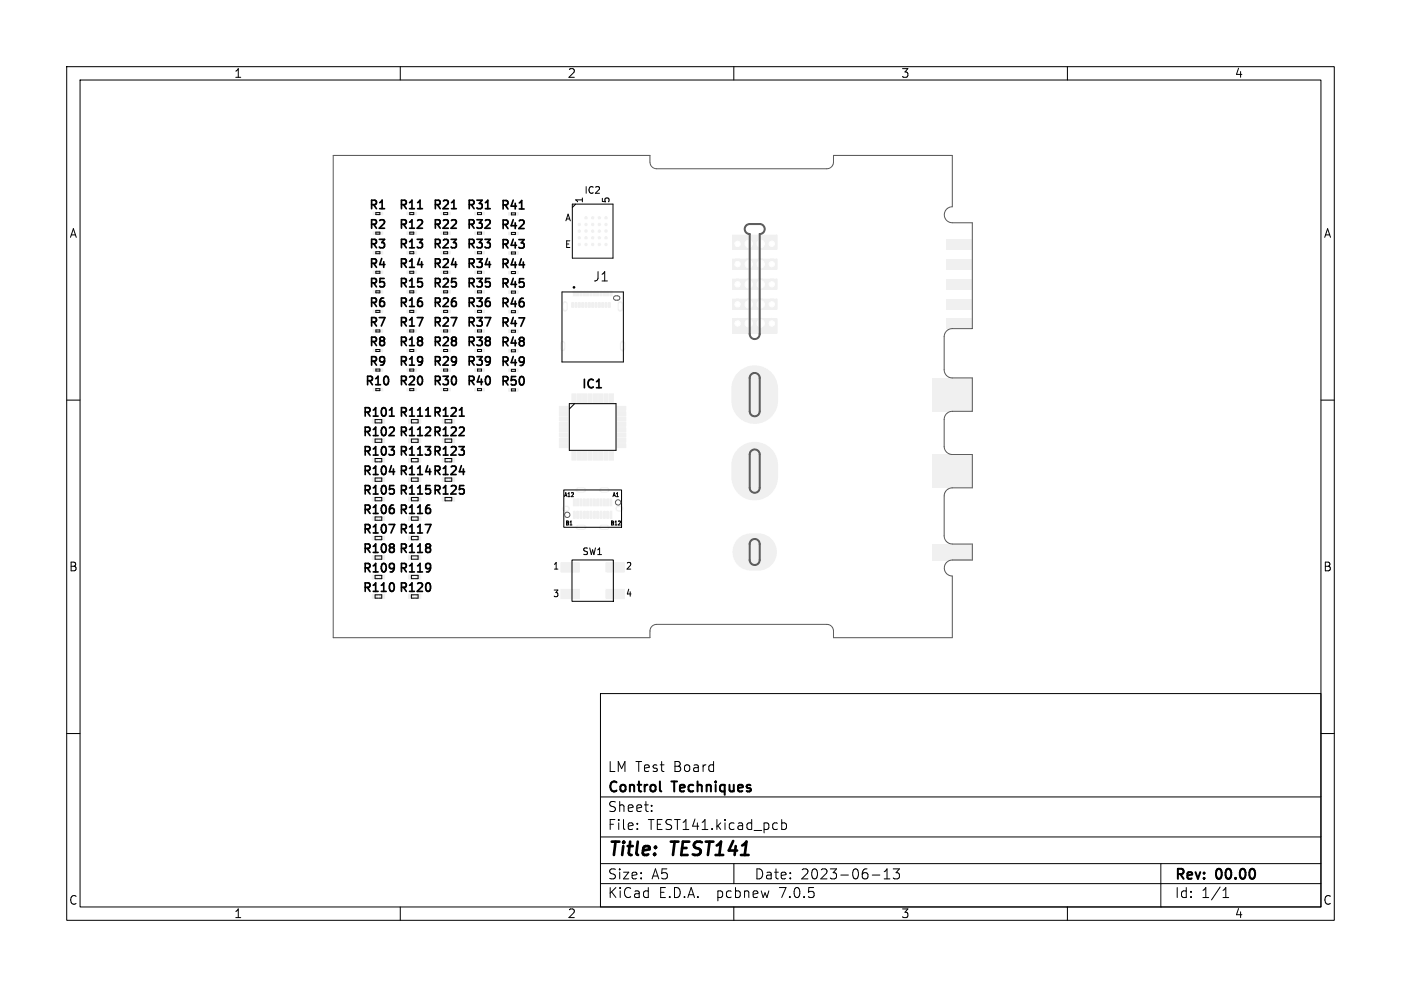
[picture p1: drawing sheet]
<svg xmlns="http://www.w3.org/2000/svg" width="210mm" height="148mm" viewBox="0 0 210 148" stroke-linecap="round" stroke-linejoin="round" font-family="sans-serif">
<g fill="#f0f0f0">
<path d="M139.8 68.2h6v5h-6z"/>
<path d="M139.7 56.7h6v5h-6z"/>
<path d="M141.9 38.9h3.8v1.5h-3.8z"/>
<path d="M141.9 44.9h3.8v1.5h-3.8z"/>
<path d="M139.7 81.6h6v2.4h-6z"/>
<path d="M141.9 47.8h3.8v1.5h-3.8z"/>
<path d="M141.9 35.9h3.8v1.5h-3.8z"/>
<path d="M141.9 41.9h3.8v1.5h-3.8z"/>
</g>
<g fill="#f0f0f0" stroke="#f0f0f0" stroke-width=".2">
<path d="M110.7 55.9a3.4 3.4 0 0 1 3.7-.8 3.4 3.4 0 0 1 2.1 3.2 7 7 0 0 1-.1 2.9 3.4 3.4 0 0 1-3.8 2.2 3.4 3.4 0 0 1-2.9-3.3 7 7 0 0 1 .2-2.9l.3-.7z"/>
<path d="M110.7 67.4a3.4 3.4 0 0 1 3.7-.8 3.4 3.4 0 0 1 2.1 3.2 7 7 0 0 1-.1 2.8 3.4 3.4 0 0 1-3.8 2.3 3.4 3.4 0 0 1-2.9-3.4 7 7 0 0 1 .2-2.8l.3-.7z"/>
<path d="M110.8 80.8l.8-.5a4.5 4.5 0 0 1 2.1-.2 2.7 2.7 0 0 1 2.7 2.7 2.7 2.7 0 0 1-2.7 2.7 3.5 3.5 0 0 1-2.9-.7 2.7 2.7 0 0 1 0-4z"/>
</g>
<path d="M109.8 35.3h6.6v2.1h-6.6zM109.8 38.9h6.6v1.5h-6.6zM109.8 41.9h6.6v1.5h-6.6zM109.8 44.9h6.6v1.5h-6.6zM109.8 47.8h6.6v2.2h-6.6z" fill="none" stroke="#f0f0f0" stroke-width=".15"/>
<g fill="#f0f0f0" stroke="#f0f0f0" stroke-width=".15">
<path d="M109.8 35.3h6.6v2.1h-6.6z"/>
<path d="M109.8 38.9h6.6v1.5h-6.6z"/>
<path d="M109.8 41.9h6.6v1.5h-6.6z"/>
<path d="M109.8 44.9h6.6v1.5h-6.6z"/>
<path d="M109.8 47.8h6.6v2.2h-6.6z"/>
<path d="M61.2 65.8h.8v.6h-.8z"/>
<path d="M62.3 65.8h.8v.6h-.8z"/>
<path d="M55.8 86.2h.8v.6h-.8z"/>
<path d="M56.9 86.2h.8v.6h-.8z"/>
<path d="M55.8 80.4h.8v.6h-.8z"/>
<path d="M56.9 80.4h.8v.6h-.8z"/>
<path d="M61.2 83.3h.8v.6h-.8z"/>
<path d="M62.3 83.3h.8v.6h-.8z"/>
<path d="M55.8 89.1h.8v.6h-.8z"/>
<path d="M56.9 89.1h.8v.6h-.8z"/>
<path d="M85.9 43.7h.3v.7h-.3z"/>
<path d="M86.4 43.7h.3v.7h-.3z"/>
<path d="M86.9 43.7h.3v.7h-.3z"/>
<path d="M87.4 43.7h.3v.7h-.3z"/>
<path d="M87.9 43.7h.3v.7h-.3z"/>
<path d="M88.4 43.7h.3v.7h-.3z"/>
<path d="M88.9 43.7h.3v.7h-.3z"/>
<path d="M89.4 43.7h.3v.7h-.3z"/>
<path d="M89.9 43.7h.3v.7h-.3z"/>
<path d="M90.4 43.7h.3v.7h-.3z"/>
<path d="M90.9 43.7h.3v.7h-.3z"/>
<path d="M91.4 43.7h.3v.7h-.3z"/>
<path d="M91.2 45.4h.3v.7h-.3z"/>
<path d="M90.7 45.4h.3v.7h-.3z"/>
<path d="M90.2 45.4h.3v.7h-.3z"/>
<path d="M89.7 45.4h.3v.7h-.3z"/>
<path d="M89.2 45.4h.3v.7h-.3z"/>
<path d="M88.7 45.4h.3v.7h-.3z"/>
<path d="M88.2 45.4h.3v.7h-.3z"/>
<path d="M87.7 45.4h.3v.7h-.3z"/>
<path d="M87.2 45.4h.3v.7h-.3z"/>
<path d="M86.7 45.4h.3v.7h-.3z"/>
<path d="M86.2 45.4h.3v.7h-.3z"/>
<path d="M85.7 45.4h.3v.7h-.3z"/>
<path d="M66.3 71.6h.7v.6h-.7z"/>
<path d="M67.4 71.6h.7v.6h-.7z"/>
<path d="M61.2 86.2h.8v.6h-.8z"/>
<path d="M62.3 86.2h.8v.6h-.8z"/>
<path d="M55.8 77.5h.8v.6h-.8z"/>
<path d="M56.9 77.5h.8v.6h-.8z"/>
<path d="M84.1 84.4h2.7v1.4h-2.7z"/>
<path d="M90.8 84.4h2.8v1.4h-2.8z"/>
<path d="M84.1 88.4h2.7v1.4h-2.7z"/>
<path d="M90.8 88.4h2.8v1.4h-2.8z"/>
<path d="M66.3 68.7h.7v.6h-.7z"/>
<path d="M67.4 68.7h.7v.6h-.7z"/>
<path d="M55.8 62.9h.8v.6h-.8z"/>
<path d="M56.9 62.9h.8v.6h-.8z"/>
<path d="M61.2 80.4h.8v.6h-.8z"/>
<path d="M62.3 80.4h.8v.6h-.8z"/>
<path d="M55.8 74.5h.8v.6h-.8z"/>
<path d="M56.9 74.5h.8v.6h-.8z"/>
<path d="M91.4 74.8h.3v1.1h-.3z"/>
<path d="M91 74.8h.2v1.1h-.2z"/>
<path d="M90.4 74.8h.3v1.1h-.3z"/>
<path d="M90 74.8h.2v1.1h-.2z"/>
<path d="M89.4 74.8h.3v1.1h-.3z"/>
<path d="M89 74.8h.2v1.1h-.2z"/>
<path d="M88.4 74.8h.3v1.1h-.3z"/>
<path d="M88 74.8h.2v1.1h-.2z"/>
<path d="M87.4 74.8h.3v1.1h-.3z"/>
<path d="M87 74.8h.2v1.1h-.2z"/>
<path d="M86.4 74.8h.3v1.1h-.3z"/>
<path d="M86 74.8h.2v1.1h-.2z"/>
<path d="M86 76.7h.2v1h-.2z"/>
<path d="M86.4 76.7h.3v1h-.3z"/>
<path d="M87 76.7h.2v1h-.2z"/>
<path d="M87.4 76.7h.3v1h-.3z"/>
<path d="M88 76.7h.2v1h-.2z"/>
<path d="M88.4 76.7h.3v1h-.3z"/>
<path d="M89 76.7h.2v1h-.2z"/>
<path d="M89.4 76.7h.3v1h-.3z"/>
<path d="M90 76.7h.2v1h-.2z"/>
<path d="M90.4 76.7h.3v1h-.3z"/>
<path d="M91 76.7h.2v1h-.2z"/>
<path d="M91.4 76.7h.3v1h-.3z"/>
<path d="M55.8 65.8h.8v.6h-.8z"/>
<path d="M56.9 65.8h.8v.6h-.8z"/>
<path d="M61.2 74.5h.8v.6h-.8z"/>
<path d="M62.3 74.5h.8v.6h-.8z"/>
<path d="M66.3 74.5h.7v.6h-.7z"/>
<path d="M67.4 74.5h.7v.6h-.7z"/>
<path d="M61.2 77.5h.8v.6h-.8z"/>
<path d="M62.3 77.5h.8v.6h-.8z"/>
<path d="M61.2 68.7h.8v.6h-.8z"/>
<path d="M62.3 68.7h.8v.6h-.8z"/>
<path d="M55.8 83.3h.8v.6h-.8z"/>
<path d="M56.9 83.3h.8v.6h-.8z"/>
<path d="M55.8 68.7h.8v.6h-.8z"/>
<path d="M56.9 68.7h.8v.6h-.8z"/>
<path d="M66.3 62.9h.7v.6h-.7z"/>
<path d="M67.4 62.9h.7v.6h-.7z"/>
<path d="M83.9 60.9h1.4v.6h-1.4z"/>
<path d="M83.9 61.7h1.4v.6h-1.4z"/>
<path d="M83.9 62.5h1.4v.6h-1.4z"/>
<path d="M83.9 63.3h1.4v.6h-1.4z"/>
<path d="M83.9 64.1h1.4v.6h-1.4z"/>
<path d="M83.9 64.9h1.4v.6h-1.4z"/>
<path d="M83.9 65.7h1.4v.6h-1.4z"/>
<path d="M83.9 66.5h1.4v.6h-1.4z"/>
<path d="M85.7 67.5h.6v1.5h-.6z"/>
<path d="M86.5 67.5h.6v1.5h-.6z"/>
<path d="M87.3 67.5h.6v1.5h-.6z"/>
<path d="M88.1 67.5h.6v1.5h-.6z"/>
<path d="M88.9 67.5h.6v1.5h-.6z"/>
<path d="M89.7 67.5h.6v1.5h-.6z"/>
<path d="M90.5 67.5h.6v1.5h-.6z"/>
<path d="M91.3 67.5h.6v1.5h-.6z"/>
<path d="M92.3 66.5h1.5v.6h-1.5z"/>
<path d="M92.3 65.7h1.5v.6h-1.5z"/>
<path d="M92.3 64.9h1.5v.6h-1.5z"/>
<path d="M92.3 64.1h1.5v.6h-1.5z"/>
<path d="M92.3 63.3h1.5v.6h-1.5z"/>
<path d="M92.3 62.5h1.5v.6h-1.5z"/>
<path d="M92.3 61.7h1.5v.6h-1.5z"/>
<path d="M92.3 60.9h1.5v.6h-1.5z"/>
<path d="M91.3 59.1h.6v1.4h-.6z"/>
<path d="M90.5 59.1h.6v1.4h-.6z"/>
<path d="M89.7 59.1h.6v1.4h-.6z"/>
<path d="M88.9 59.1h.6v1.4h-.6z"/>
<path d="M88.1 59.1h.6v1.4h-.6z"/>
<path d="M87.3 59.1h.6v1.4h-.6z"/>
<path d="M86.5 59.1h.6v1.4h-.6z"/>
<path d="M85.7 59.1h.6v1.4h-.6z"/>
<path d="M61.2 89.1h.8v.6h-.8z"/>
<path d="M62.3 89.1h.8v.6h-.8z"/>
<path d="M66.3 65.8h.7v.6h-.7z"/>
<path d="M67.4 65.8h.7v.6h-.7z"/>
<path d="M61.2 62.9h.8v.6h-.8z"/>
<path d="M62.3 62.9h.8v.6h-.8z"/>
<path d="M55.8 71.6h.8v.6h-.8z"/>
<path d="M56.9 71.6h.8v.6h-.8z"/>
<path d="M61.2 71.6h.8v.6h-.8z"/>
<path d="M62.3 71.6h.8v.6h-.8z"/>
<circle cx="87.8" cy="32.7" r=".18"/>
<circle cx="88.8" cy="32.7" r=".18"/>
<circle cx="89.8" cy="32.7" r=".18"/>
<circle cx="90.8" cy="32.7" r=".18"/>
<circle cx="86.8" cy="33.7" r=".18"/>
<circle cx="87.8" cy="33.7" r=".18"/>
<circle cx="88.8" cy="33.7" r=".18"/>
<circle cx="89.8" cy="33.7" r=".18"/>
<circle cx="90.8" cy="33.7" r=".18"/>
<circle cx="86.8" cy="34.7" r=".18"/>
<circle cx="87.8" cy="34.7" r=".18"/>
<circle cx="88.8" cy="34.7" r=".18"/>
<circle cx="89.8" cy="34.7" r=".18"/>
<circle cx="90.8" cy="34.7" r=".18"/>
<circle cx="86.8" cy="35.7" r=".18"/>
<circle cx="87.8" cy="35.7" r=".18"/>
<circle cx="88.8" cy="35.7" r=".18"/>
<circle cx="89.8" cy="35.7" r=".18"/>
<circle cx="90.8" cy="35.7" r=".18"/>
<circle cx="86.8" cy="36.7" r=".18"/>
<circle cx="87.8" cy="36.7" r=".18"/>
<circle cx="88.8" cy="36.7" r=".18"/>
<circle cx="89.8" cy="36.7" r=".18"/>
<circle cx="90.8" cy="36.7" r=".18"/>
<circle cx="110.6" cy="36.6" r=".75"/>
<circle cx="110.6" cy="39.6" r=".75"/>
<circle cx="110.6" cy="42.6" r=".75"/>
<circle cx="110.6" cy="45.6" r=".75"/>
<circle cx="110.6" cy="48.5" r=".75"/>
<circle cx="112.2" cy="36.6" r=".76"/>
<circle cx="112.2" cy="39.6" r=".76"/>
<circle cx="112.2" cy="42.6" r=".76"/>
<circle cx="112.2" cy="45.6" r=".76"/>
<circle cx="112.2" cy="48.5" r=".76"/>
<circle cx="114" cy="36.6" r=".76"/>
<circle cx="114" cy="39.6" r=".76"/>
<circle cx="114" cy="42.6" r=".76"/>
<circle cx="114" cy="45.6" r=".76"/>
<circle cx="114" cy="48.5" r=".76"/>
<circle cx="115.7" cy="36.6" r=".75"/>
<circle cx="115.7" cy="39.6" r=".75"/>
<circle cx="115.7" cy="42.6" r=".75"/>
<circle cx="115.7" cy="45.6" r=".75"/>
<circle cx="115.7" cy="48.5" r=".75"/>
</g>
<path d="M84.4 51.5v.8M84.7 45.5v.8M93 45.5v.8M93.3 51.5v.8M86.7 73.5h.8M86.7 79.1h.8M90.2 73.5h.8M90.2 79.1h.8" fill="none" stroke="#f0f0f0" stroke-width=".8"/>
<path d="M84.7 76.3h.3M92.7 76.3h.3" fill="none" stroke="#f0f0f0" stroke-width=".9"/>
<g fill="#fff" stroke="#fff" stroke-width=".15">
<circle cx="85.2" cy="44.7" r=".33"/>
<circle cx="92.4" cy="44.7" r=".33"/>
<circle cx="110.6" cy="36.6" r=".4"/>
<circle cx="110.6" cy="39.6" r=".4"/>
<circle cx="110.6" cy="42.6" r=".4"/>
<circle cx="110.6" cy="45.6" r=".4"/>
<circle cx="110.6" cy="48.5" r=".4"/>
<circle cx="112.2" cy="36.6" r=".55"/>
<circle cx="112.2" cy="39.6" r=".55"/>
<circle cx="112.2" cy="42.6" r=".55"/>
<circle cx="112.2" cy="45.6" r=".55"/>
<circle cx="112.2" cy="48.5" r=".55"/>
<circle cx="114" cy="36.6" r=".55"/>
<circle cx="114" cy="39.6" r=".55"/>
<circle cx="114" cy="42.6" r=".55"/>
<circle cx="114" cy="45.6" r=".55"/>
<circle cx="114" cy="48.5" r=".55"/>
<circle cx="115.7" cy="36.6" r=".4"/>
<circle cx="115.7" cy="39.6" r=".4"/>
<circle cx="115.7" cy="42.6" r=".4"/>
<circle cx="115.7" cy="45.6" r=".4"/>
<circle cx="115.7" cy="48.5" r=".4"/>
</g>
<path d="M84.4 51.6v.6M84.7 45.6v.6M93 45.6v.6M93.3 51.6v.6M84.7 76.3h.3M86.7 73.5h.7M86.7 79.1h.7M90.2 73.5h.7M90.2 79.1h.7M92.7 76.3h.3" fill="none" stroke="#fff" stroke-width=".5"/>
<g fill="none" stroke="#000" stroke-width=".15">
<path d="M10 10h190v128h-190zM12 12h186v124h-186zM60 10v2M110 10v2M160 10v2M85.8 30.6h6.1v8.1h-6.1zM86.3 30.6l-.5 .5M10 60h2M84.2 43.8h9.2v10.5h-9.2zM198 60h2M84.5 73.5h8.7v5.6h-8.7zM85.3 60.5h7v7h-7z"/>
<path d="M86.1 60.5l-.8 .8M85.7 84h6.2v6.2h-6.2zM10 110h2M90 104h108v32h-108zM90 119.5h108M198 110h2M60 136v2M90 132.5h108M90 129.5h108M90 125.5h108M95.5 124.2v.2M95.5 123.5v.1"/>
<path d="M97.7 121.5v.2M97.7 120.8v.1M110 136v2M110 129.5v3M116.4 123.4l.1 .1M116.5 124.3l-.1 .1M117.2 122.9v1.5M117.2 123.5l.4-.1 .3 .3v.4l-.2 .2h-.5M130.7 131.2h1.2M132.5 131.8h.9M132.5 130.7l.5-.4v1.5M133.9 130.3h.9l-.5 .6a.41 .41 0 0 1 .5 .2v.4l-.1 .2-.6 .1-.2-.2"/>
<path d="M160 136v2M174 129.5v6.5M183.3 134.6h.9M183.3 133.5l.4-.4v1.5"/>
</g>
<path d="M99 118.6l.1 .1" fill="none" stroke="#000" stroke-width=".3"/>
<g fill="none" stroke="#000" stroke-width=".25">
<path d="M62.6 31.3h.7M67.7 31.3h.7M72.8 31.3h.7M77.8 31.3h.8M63.7 78.7h.9l-.5 1.2M64.4 76.3l.1 .2-.1 .4M68.8 67h.8l-.4 .5M68.9 70.7h.7M68.9 62.4h.7M68.9 72.8h.6M69.5 67.5l.1 .2-.1 .5M69.5 64.1l.1 .2-.1 .3-.7 .7h.8"/>
<path d="M69.5 73.4l.1 .1-.1 .5M64.4 84.6h.1a1.07 1.07 0 0 1-.1 1M64.5 81.7v.3M64.5 82.2v.5M64.5 87.7v.7M64.5 85l-.1 .2"/>
</g>
<circle cx="86" cy="43.1" r=".1" fill="none" stroke="#000" stroke-width=".2"/>
<g fill="none" stroke="#575757" stroke-width=".15">
<path d="M49.9 23.3h47.5v1a1 1 0 0 0 1 1h25.5a1 1 0 0 0 1-1v-1h17.8v7.7a1.2 1.2 0 0 0-1.2 1.2 1.2 1.2 0 0 0 1.2 1.2h3v15.9h-3a1.22 1.22 0 0 0-1.2 1.2v5a1.22 1.22 0 0 0 1.2 1.2h3v5h-3a1.22 1.22 0 0 0-1.2 1.2v4a1.22 1.22 0 0 0 1.2 1.3h3v5h-3a1.22 1.22 0 0 0-1.2 1.2v6a1.22 1.22 0 0 0 1.2 1.2h3v2.4h-3a1.2 1.2 0 0 0-1.2 1.2 1.2 1.2 0 0 0 1.2 1.2v9.2h-17.8v-1a1 1 0 0 0-1-1h-25.5a1 1 0 0 0-1 1v1h-47.5zM92.1 44.4h.5a.32 .32 0 0 1 .3 .3 .32 .32 0 0 1-.3 .3l-.5-.1-.1-.2z"/>
<circle cx="85" cy="77.2" r=".4"/>
<circle cx="92.7" cy="75.3" r=".4"/>
</g>
<path d="M111.8 33.8l.5-.2h1.6a.75 .75 0 0 1 .7 .7 .75 .75 0 0 1-.7 .8v15a.75 .75 0 0 1-.8 .7 .75 .75 0 0 1-.7-.7v-15a.75 .75 0 0 1-.7-.5 .75 .75 0 0 1 .1-.8zM112.6 56.2a.75 .75 0 0 1 .8-.2 .75 .75 0 0 1 .5 .7v5a.75 .75 0 0 1-.8 .7 .75 .75 0 0 1-.7-.7v-5zM112.6 67.7a.75 .75 0 0 1 .8-.3 .75 .75 0 0 1 .5 .7v5a.75 .75 0 0 1-.8 .8 .75 .75 0 0 1-.7-.8v-5zM112.6 81.1a.75 .75 0 0 1 .8-.2 .75 .75 0 0 1 .5 .7v2.4a.75 .75 0 0 1-.8 .7 .75 .75 0 0 1-.7-.7v-2.4z" fill="none" stroke="#575757" stroke-width=".3"/>
<g font-size="2.8">
<text x="91" y="128.8">Title:</text>
<text x="100.5" y="128.8">TEST141</text>
</g>
<g font-size="2.1">
<text x="91" y="119.1">Control</text>
<text x="91" y="115.9">LM Test</text>
<text x="100.7" y="119.1">Techniques</text>
<text x="100.9" y="115.9">Board</text>
<text x="91" y="124.6">File:</text>
<text x="91" y="121.9">Sheet:</text>
<text x="97" y="124.6">TEST141.kicad_pcb</text>
<text x="91" y="134.8">KiCad</text>
<text x="91" y="132">Size:</text>
<text x="97.6" y="132">A5</text>
<text x="98.7" y="134.8">E.D.A.</text>
<text x="107.4" y="134.8">pcbnew</text>
<text x="113" y="132">Date:</text>
<text x="116.8" y="134.8">7.0.5</text>
<text x="119.9" y="132">2023-06-13</text>
<text x="176" y="132.2">Rev:</text>
<text x="176" y="134.8">Id:</text>
<text x="180" y="134.8">1/1</text>
<text x="182.2" y="132.2">00.00</text>
</g>
<text font-size="2" x="88.8" y="42.3">J1</text>
<g font-size="1.8">
<text x="35" y="11.8">1</text>
<text x="85" y="11.8">2</text>
<text x="135" y="11.8">3</text>
<text x="185" y="11.8">4</text>
<text x="10.4" y="35.8">A</text>
<text x="55.2" y="31.7">R1</text>
<text x="55.2" y="34.6">R2</text>
<text x="59.7" y="34.6">R12</text>
<text x="59.7" y="31.7">R11</text>
<text x="64.8" y="34.6">R22</text>
<text x="64.8" y="31.7">R21</text>
<text x="69.8" y="34.6">R32</text>
<text x="69.8" y="31.7">R31</text>
<text x="74.9" y="34.6">R42</text>
<text x="74.9" y="31.7">R41</text>
<text x="198.4" y="35.8">A</text>
<text x="55.2" y="40.5">R4</text>
<text x="55.2" y="37.5">R3</text>
<text x="59.7" y="37.5">R13</text>
<text x="59.7" y="40.5">R14</text>
<text x="64.8" y="40.5">R24</text>
<text x="64.8" y="37.5">R23</text>
<text x="69.8" y="37.5">R33</text>
<text x="69.8" y="40.5">R34</text>
<text x="74.9" y="40.5">R44</text>
<text x="74.9" y="37.6">R43</text>
<text x="55.2" y="46.3">R6</text>
<text x="55.2" y="43.4">R5</text>
<text x="59.7" y="43.4">R15</text>
<text x="59.7" y="46.3">R16</text>
<text x="64.8" y="46.3">R26</text>
<text x="64.8" y="43.4">R25</text>
<text x="69.8" y="46.3">R36</text>
<text x="69.8" y="43.4">R35</text>
<text x="74.9" y="46.4">R46</text>
<text x="74.9" y="43.4">R45</text>
<text x="55.2" y="52.2">R8</text>
<text x="55.2" y="49.3">R7</text>
<text x="59.7" y="49.3">R17</text>
<text x="59.7" y="52.2">R18</text>
<text x="64.8" y="49.3">R27</text>
<text x="64.8" y="52.2">R28</text>
<text x="69.8" y="49.3">R37</text>
<text x="69.8" y="52.2">R38</text>
<text x="74.9" y="49.3">R47</text>
<text x="74.9" y="52.2">R48</text>
<text x="54.6" y="58.1">R10</text>
<text x="55.2" y="55.1">R9</text>
<text x="59.7" y="58.1">R20</text>
<text x="59.7" y="55.1">R19</text>
<text x="64.8" y="58.1">R30</text>
<text x="64.8" y="55.1">R29</text>
<text x="69.8" y="58.1">R40</text>
<text x="69.8" y="55.1">R39</text>
<text x="74.9" y="58.1">R50</text>
<text x="74.9" y="55.2">R49</text>
<text x="87.1" y="58.5">IC1</text>
<text x="54.2" y="62.8">R101 R111 R121</text>
<text x="54.2" y="65.7">R102 R112 R122</text>
<text x="54.2" y="68.6">R103 R113 R123</text>
<text x="54.2" y="71.5">R104 R114 R124</text>
<text x="54.2" y="77.4">R106 R116</text>
<text x="54.2" y="74.5">R105 R115 R125</text>
<text x="54.2" y="80.3">R107 R117</text>
<text x="54.2" y="83.2">R108 R118</text>
<text x="10.3" y="85.8">B</text>
<text x="54.2" y="86.1">R109 R119</text>
<text x="54.2" y="89.1">R110 R120</text>
<text x="198.3" y="85.8">B</text>
<text x="10.3" y="135.8">C</text>
<text x="35" y="137.8">1</text>
<text x="85" y="137.8">2</text>
<text x="135" y="137.8">3</text>
<text x="185" y="137.8">4</text>
<text x="198.3" y="135.8">C</text>
</g>
<g font-size="1.4">
<text x="87.5" y="29.2">IC2</text>
<text x="84.6" y="33.3">A</text>
<text x="87.5" y="30.5" transform="rotate(-90 87.5 30.5)">1</text>
<text x="91.5" y="30.5" transform="rotate(-90 91.5 30.5)">5</text>
<text x="84.6" y="37.3">E</text>
<text x="87.2" y="83.4">SW1</text>
<text x="82.9" y="85.5">1</text>
<text x="82.9" y="89.8">3</text>
<text x="93.8" y="89.6">4</text>
<text x="93.8" y="85.5">2</text>
</g>
<g font-size=".8">
<text x="84.5" y="74.6">A12</text>
<text x="91.8" y="74.6">A1</text>
<text x="84.8" y="78.9">B1</text>
<text x="91.5" y="78.9">B12</text>
</g>
</svg>
